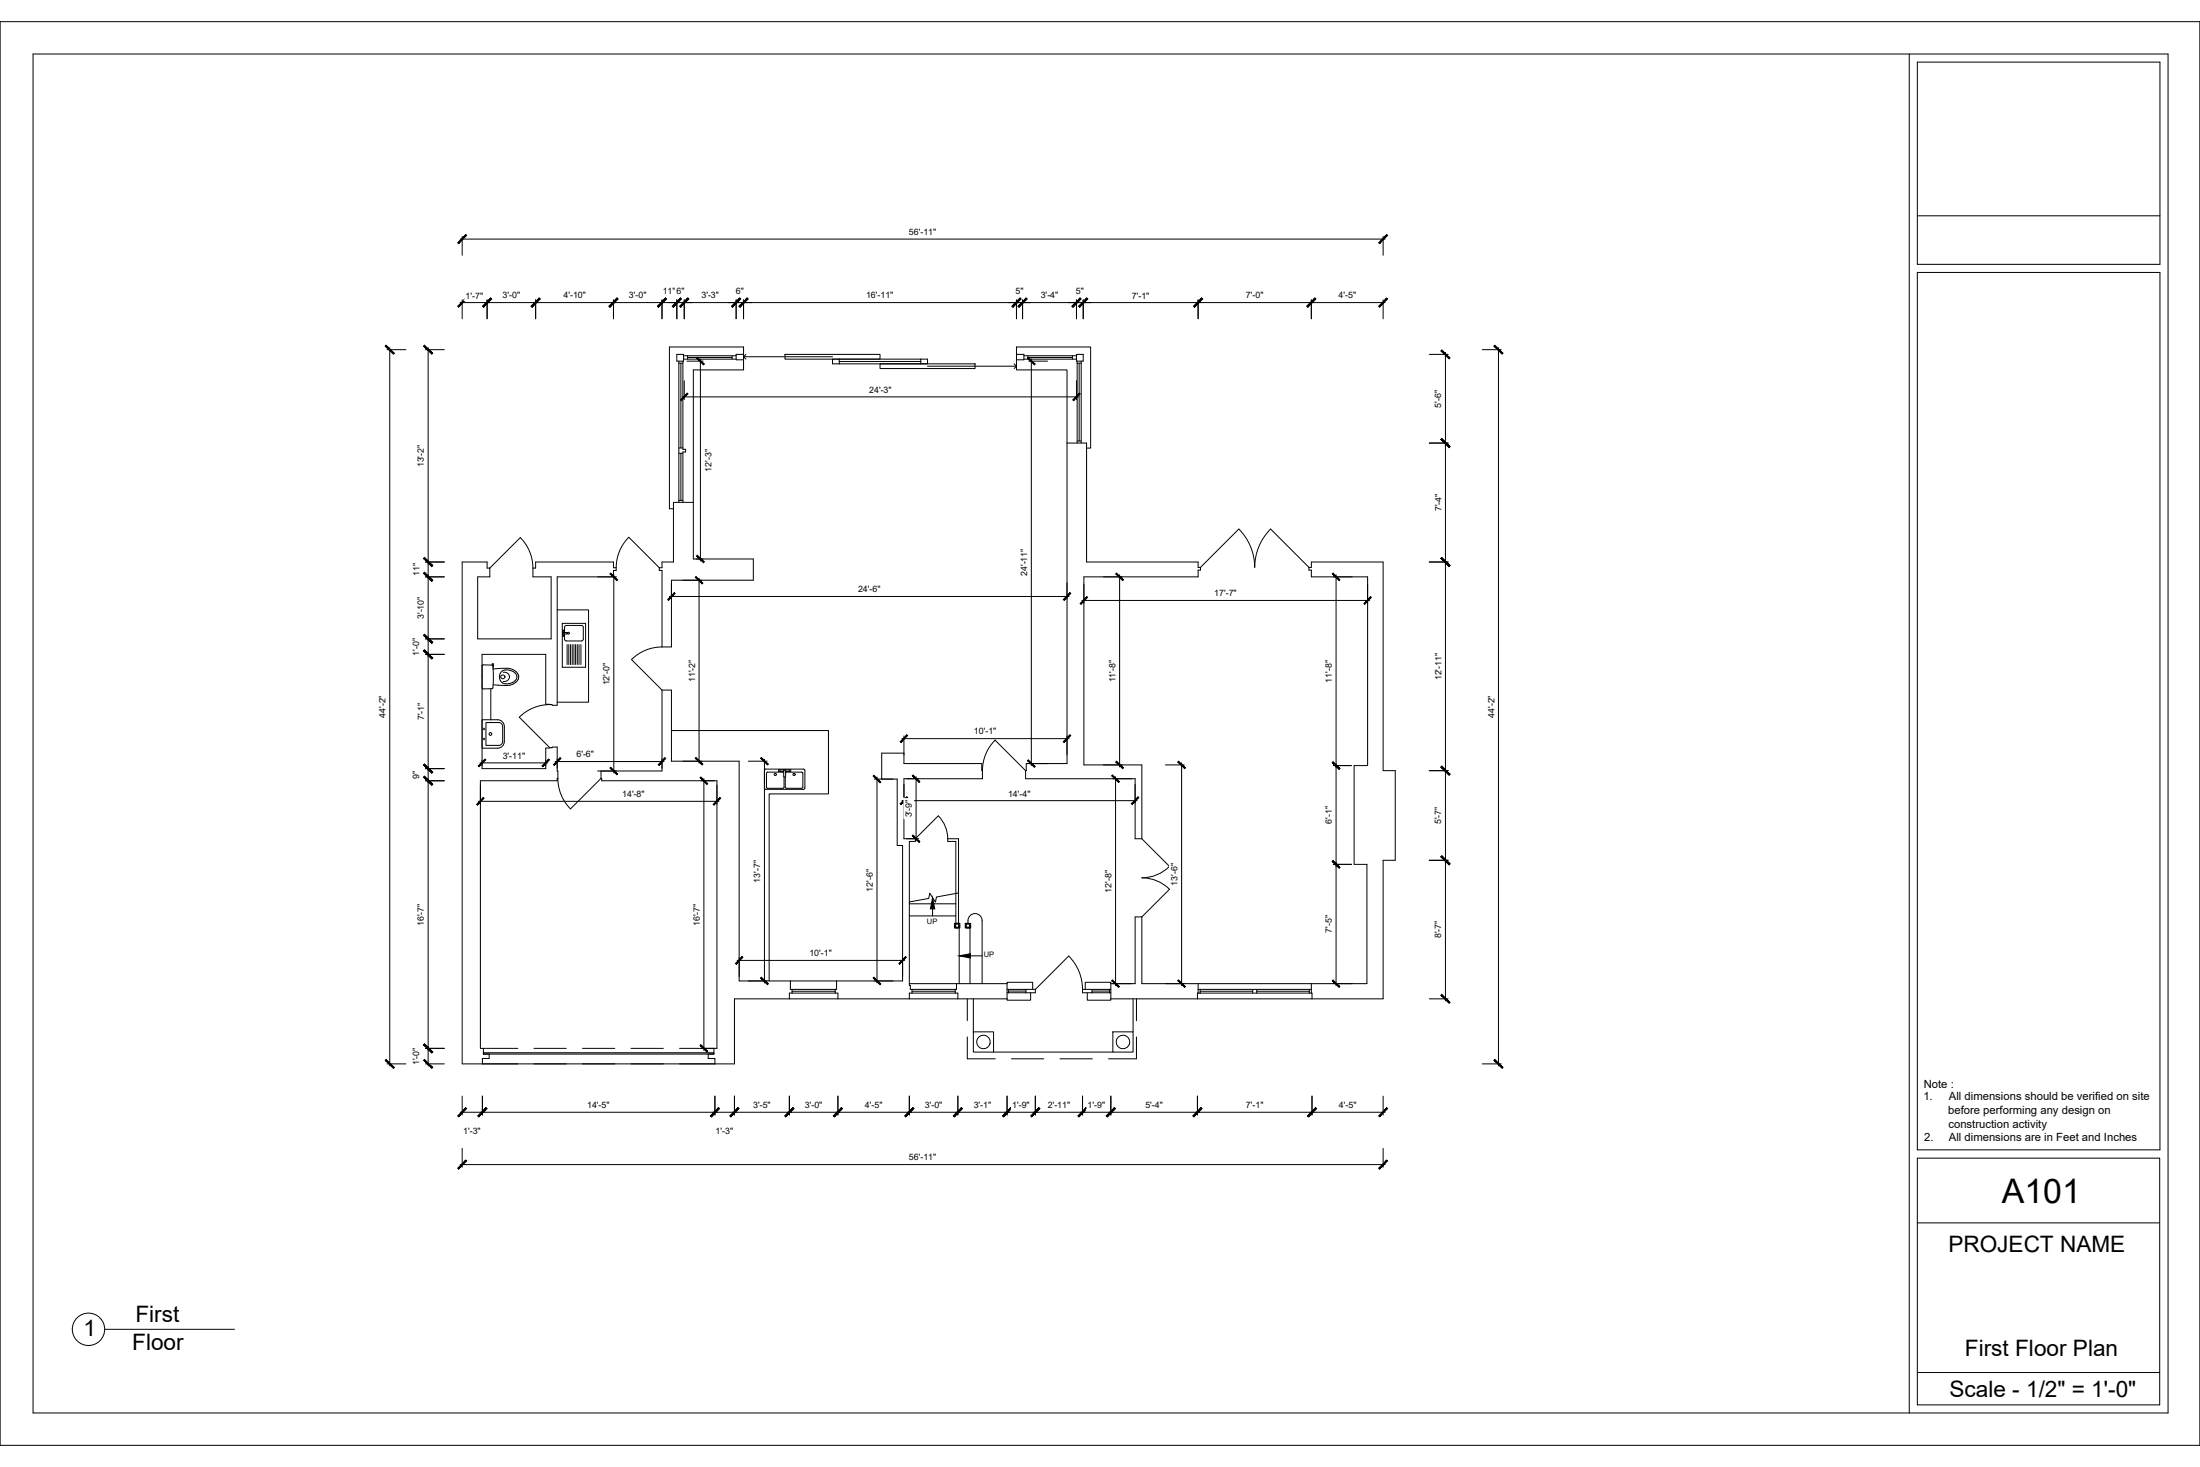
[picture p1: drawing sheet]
<svg xmlns="http://www.w3.org/2000/svg" width="914mm" height="610mm" viewBox="0 0 914 610" stroke-linecap="round" stroke-linejoin="round" font-family="sans-serif">
<!-- layer: A-WALL -->
<g fill="none" stroke="#000" stroke-width=".42">
<path d="M281.3 147.3h2.8v2.8h-2.8zM306 147.3h3v2.2h-3zM422.5 147.3h3.1v2.2h-3.1zM447.4 147.3h2.8v2.8h-2.8zM443.5 184.1h8.1v49.4h46.4v2.3h1v1.1h-1v2.8h-47.5v78.2h24.1v30.6h-2.8v-24.9h-45.5l.3-6.3h16.9zM279.9 208.8h8.3v23.5h24.9v8.8h-34v27.7h-3.9v-31.8h-1.2v-1.1h1.2v-2.4h4.7zM192.1 233.5h10.4v2.6h1.1v3.6h-5.1v25.8h30.6v-25.8h-7.6v-3.6h1.1v-2.6h32.4v2.4h1.1v1.1h-1.1v2.7h-23.4v53.4l-4.8-.4v-20.8h-26.4v47.5h26.4v-8.5l4.8-.5v10h.3v3.1h-.3v.9h-31.9v111.2h1.2v2.4h2.4v1.8h-2.8v2.3h-8.4zM545 233.5h29.9v86.7h5v37.3h-5v57.6h-29.6l-.3-6.4h23.1v-49.5h-5.3v-41.1h5.6v-78.4h-23.4v-2.8h-.9v-1.1h.9zM275.2 286.8h3.9v29.5h28.1v91.3h21.3v3.5h.7v1.6h-1.1v2.4h-22.8v27h-8.2v-2.3h-2.8v-1.8h2.4v-2.4h1.3v-111.2h-47.9v-.9h-.3v-3.1h25.4zM366.5 313h9.2v4.3h32.4l.2 6.3h-32.6v24.9h4.8v1.2h-2.5v59.8h.4v1.6h.7v1.6h-1.1v2.4h-29.7v-2.4h-1.2v-1.6h.6v-3.5h27.4v-56.3h-2.2v-27.6h-6.4zM398.4 371.1v-22.6h-4.5v1.2h3.4v21.6M471.8 381h2.8v27.7h23.4l-.3 6.4h-36v-6.4h10.1z"/>
<path d="M397.6 408.7h21v6.4h-20.5v-2.4h-1.1v-1.6h.6z"/>
<circle cx="408.8" cy="433" r="2.8"/>
<circle cx="466.7" cy="433" r="2.8"/>
</g>
<!-- layer: A-CILL -->
<g fill="none" stroke="#000" stroke-width=".42">
<path d="M309 149.5v4.2h-20.8v55.1M309 147.3v-3.1h-30.8v67.2h1.7M422.5 149.5v4.2h21v30.4M422.5 147.3v-3.1h30.8v42h-1.7M328.1 415.1h20.2M328.5 407.6h19.2M378 415.1h20.1M378 408.7h19.6M418.6 408.7v-.5h10.6v2.9M428.4 412.5v3.1h-9.8v-.5M451.9 412.5v3.1h9.8v-.5M461.7 408.7v-.5h-10.6v2.9"/>
<path d="M497.7 415.1h47.6M498 408.7h47"/>
</g>
<!-- layer: A-GLAZ -->
<g fill="none" stroke="#000" stroke-width=".42">
<path d="M282.2 150.1v58.7M282.2 150.9h1.6M283 150.9v35.2M283.8 150.1v36.6h1.2v1.1h-1.2v21M284.1 147.8h21.9M284.1 149.2h21.9M285.8 147.8v1.4M285.8 148.5h18.5M304.3 147.8v1.4M346 149.2h39.5v2h-39.5zM348.8 149.2v2M348.8 150.2h33.9"/>
<path d="M382.7 149.2v2M425.6 147.8h21.8M425.6 149.2h21.8M427.2 148.5h18.5M427.2 147.8v1.4M445.7 147.8v1.4M447.7 150.9h1.7M447.7 150.1v34M448.5 150.9v32.4M449.4 150.1v34M282.2 186.1h1.6M282.2 188.4h1.6"/>
<path d="M283 188.4v19.5M447.7 183.3h1.7M282.2 207.9h1.6M329.2 411.1h17.9M329.2 412.7h17.9M329.2 411.9h17.9M379.1 411.1h17.9M379.1 412.7h17.9M379.1 411.9h17.9M418.6 411.1h11.7v1.4h-11.7M419.1 411.8h7.3M419.1 411.1v1.4"/>
<path d="M426.4 411.1v1.4M453.9 411.1v1.4M453.9 411.8h7.2M461.1 411.1v1.4M461.7 411.1h-11.8v1.4h11.8M498 411.1h47M498 412.7h47M498.8 411.9h21.9M498.8 411.1v1.6M520.7 411.1v1.6M522.4 411.9h21.8M522.4 411.1v1.6"/>
<path d="M544.2 411.1v1.6"/>
</g>
<!-- layer: P-SANR-FIXT -->
<g fill="none" stroke="#000" stroke-width=".42">
<path d="M233.7 259h9.7v18.3h-9.7zM204.7 276.4l-.1-.5 .4-.1 .2 1-.3 .5M204.9 276.7a.94 .94 0 0 0 .2 1.2 .94 .94 0 0 0 1.2 0l.9-.1M204.9 276.7l-.5-.3-3.6-.1-.4 .2v9.4l.2 .3 4.2-.2 .2-8M207.2 277.8a9.2 9.2 0 0 1 7 1.1 2.95 2.95 0 0 1 1.3 2.9 2.95 2.95 0 0 1-2.2 2.4M208 279.7l-.4 1.6 .4 1.5M209.1 279.4a2.12 2.12 0 0 1 2.7 1.9M213.2 279a3.9 3.9 0 0 0-5.2 .7M213.2 279a2.36 2.36 0 0 1 1.7 2.3 2.36 2.36 0 0 1-1.7 2.2M233.9 264h.6M233.9 262.3h.6M234.2 262.9l1.4-.1 .1 .6h-1.5z"/>
<path d="M234.5 262.8v-.9h-.5v2.4h.5v-.9M234.7 260.7v2.1M235.6 263.4h.1M235.7 267.9v8.3M236.4 267.9v8.3M237.1 267.9v8.3M237.8 267.9v8.3M238.5 267.9v8.3M239.2 267.9v8.3M239.9 267.9v8.3M240.7 267.9v8.3M241.5 267.9v8.3"/>
<path d="M242.4 260.7v4.9l-.4 .7h-6.9l-.4-.7v-2.2M242.4 260.7l-.2-.6-.5-.2h-6.3l-.5 .2-.2 .6M200.4 299.1l7.1 .1 1.5 .9 .6 1.8v6.2l-.3 1.2-.7 1-1.8 .6h-6.4zM208 282.8a3.8 3.8 0 0 0 5.2 .7M211.8 281.2v.1M211.8 281.2a2.12 2.12 0 0 1-2.7 2M213.3 284.2a17.2 17.2 0 0 1-8.3 .3M200.8 302.9h.8M200.8 307.1h.8M201.2 302.5v.8M201.2 306.7v.8M207.3 300.2l.8 .3 .8 .9-.2 7.5-.6 .6-.8 .2h-5.3v-9.5h5.3"/>
<path d="M324.2 319.9v.6M328 319.9v.6M325.7 321l-6.9-.1-.2 .5v5.9l.5 .3 6.5-.1 .3-.4v-4.2M325.7 320h.8v2.6l-.4 .4-.4-.4zM325.7 320.5h-2.1v-.6h5.1v.6h-2.2M326.5 321l6.9-.1 .3 .5-.1 5.9-.4 .3-6.6-.1-.2-.4v-4.2M334.5 320.1l-.5-.5-16 .1-.3 .4v7.3l.6 .6h15.7l.5-.6M334.5 320.1v7.3"/>
<circle cx="236.3" cy="263.1" r=".39"/>
<circle cx="209" cy="281.3" r=".85"/>
<circle cx="203.8" cy="305" r=".58"/>
<circle cx="322.2" cy="321.8" r=".46"/>
<circle cx="330.1" cy="321.8" r=".46"/>
</g>
<!-- layer: A-DOOR -->
<g fill="none" stroke="#000" stroke-width=".42">
<path d="M309 148.3h37M309 148.3l1 .9M310 147.3l-1 1M326.3 147.3h39.5v1.9h-39.5zM365.8 151.2h39.5v2h-39.5zM385.5 152.2h37M421.5 151.2l1 1M422.5 152.2l-1 1M528.1 219.8a22.5 22.5 0 0 0-6.6 16 22.5 22.5 0 0 0-6.6-16l-15.9 16M528.1 219.8l16 16M221.5 236.1a17.9 17.9 0 0 0-5.3-12.7l-12.6 12.7M256.1 235.9a17.9 17.9 0 0 1 5.3-12.7l12.6 12.7"/>
<path d="M275.2 268.8a17.9 17.9 0 0 0-12.7 5.3l12.7 12.7M228.5 292.8a17.9 17.9 0 0 0-12.7 5.2l12.7 12.7M231.9 323.5a17.9 17.9 0 0 0 5.2 12.6l12.7-12.6M408.3 320.2a17.9 17.9 0 0 1 5.3-12.6l12.7 12.6M393.9 348.5a13.4 13.4 0 0 0-3.9-9.5l-9.5 9.5M474.6 348.5l11.5 11.5a16.3 16.3 0 0 1-11.5 4.8M474.6 364.8a16.3 16.3 0 0 1 11.5 4.7l-11.5 11.5M449.9 411.1a19.6 19.6 0 0 0-5.7-13.8l-13.9 13.8M200.9 437.5h95.8v.5h-95.8z"/>
</g>
<!-- layer: I-FURN-PNLS -->
<path d="M231.6 253.4h13v38.4h-13M279.1 303.6h65.2v26.3h-24.6v77.7" fill="none" stroke="#000" stroke-width=".42"/>
<!-- layer: A-FLOR-OVHD -->
<g fill="none" stroke="#000" stroke-width=".42">
<path d="M402 415.1v9.1M472.4 415.1v9.1M200.9 435.6h14.3M221.9 435.6h13.5M242.1 435.6h13.4M262.3 435.6h13.4M282.4 435.6h14.3M402 430.9v9.1h11.7M420.4 440h13.4M440.6 440h13.4M472.4 430.9v9.1h-11.7M200.5 442.1h14.7"/>
<path d="M221.9 442.1h13.5M242.1 442.1h13.4M262.3 442.1h13.4M282.4 442.1h14.7"/>
</g>
<!-- layer: A-Minor -->
<path d="M204 286.2v12.9M404.6 415.1v13.7M470.9 415.1v13.7M404.6 428.8h8.4v8.4h-8.4zM413 437.2h49.5M462.5 428.8h8.4v8.4h-8.4zM200.5 442.1h96.6" fill="none" stroke="#000" stroke-width=".42"/>
<!-- layer: A-Stair -->
<path d="M378 375.6h19.3M387.6 373v7.6M398.4 371.1l-9.2 1.6-.4 2.2-2.4-3.7-.4 2.1-8.1 1.5M378 380.6h19.3M398.7 385.6v23.1M398.7 397.2h9.5M403.2 385.6v23.1M408.2 382.6a3 3 0 0 0-3.6-2.9 3 3 0 0 0-2.3 4M408.2 382.6v26.1" fill="none" stroke="#000" stroke-width=".42"/>
<!-- layer: Handrail -->
<g fill="none" stroke="#000" stroke-width=".42">
<path d="M397.3 371.3v12.4M398.4 371.1v12.6M396.7 383.7h2.3v1.9h-2.3zM401.2 383.7h2.2v1.9h-2.2z"/>
<circle cx="397.8" cy="384.7" r=".98"/>
<circle cx="397.8" cy="384.7" r=".7"/>
<circle cx="402.3" cy="384.7" r=".98"/>
<circle cx="402.3" cy="384.7" r=".7"/>
</g>
<!-- layer: A-Stair -->
<path d="M387.6 373l.9 4.7h-1.8zM398.7 397.2l4.6-.9v1.8z" fill="#000" stroke="#000" stroke-width=".42"/>
<!-- layer: A-EXST-DIMS -->
<g fill="none" stroke="#000" stroke-width=".42">
<path d="M191.3 99.4h384.4M192.1 98.2v7.9M574.9 98.2v7.9M191.3 125.7h384.4M192.1 124.6v7.9M202.5 124.6v7.9M222.6 124.6v7.9M255 124.6v7.9M275.2 124.6v7.9M281.3 124.6v7.9M284.4 124.6v7.9M306 124.6v7.9"/>
<path d="M309 124.6v7.9M422.5 124.6v7.9M425 124.6v7.9M447.4 124.6v7.9M450.2 124.6v7.9M498 124.6v7.9M545 124.6v7.9M574.9 124.6v7.9M160.9 145.3h7.8M162 144.5v298.4M176.8 145.3h7.9M177.9 144.5v298.4"/>
<path d="M594.1 147.3h7.8M600.8 146.4v269.5M616.1 145.3h7.8M622.8 144.5v298.4M594.1 184.1h7.8M176.8 233.5h7.9M176.8 239.7h7.9M594.1 233.5h7.8M176.8 265.5h7.9M176.8 271.9h7.9M176.8 319.4h7.9M176.8 324.4h7.9"/>
<path d="M594.1 320.2h7.8M594.1 357.5h7.8M594.1 415.1h7.8M176.8 435.6h7.9M160.9 442.1h7.8M176.8 442.1h7.9M192.1 455.5v7.8M200.5 455.5v7.8M297.1 455.5v7.8M305.3 455.5v7.8M328.1 455.5v7.8M348.3 455.5v7.8"/>
<path d="M378 455.5v7.8M398.1 455.5v7.8M418.6 455.5v7.8M430.3 455.5v7.8M449.9 455.5v7.8M461.7 455.5v7.8M497.7 455.5v7.8M545.3 455.5v7.8M574.9 455.5v7.8M616.1 442.1h7.8M191.3 462.2h384.4M192.1 477.2v7.9"/>
<path d="M574.9 477.2v7.9M191.3 483.9h384.4"/>
</g>
<!-- layer: 0 -->
<g fill="#000" stroke="#000" stroke-width=".42">
<path d="M193.6 97.5l-3 3.7 3.4-3.3zM193.6 97.5l-3 3.7-.4-.3z"/>
<path d="M573 100.9l.4 .3 3-3.7zM576.4 97.5l.3 .4-3.3 3.3z"/>
<path d="M193.6 123.9l-3 3.7 3.4-3.4zM193.6 123.9l-3 3.7-.4-.4z"/>
<path d="M204 123.9l-3.4 3.3 .4 .4zM204 123.9l.3 .3-3.3 3.4z"/>
<path d="M204 123.9l-3 3.7 3.3-3.4zM204 123.9l-3 3.7-.4-.4z"/>
<path d="M220.8 127.2l.3 .4 3-3.7zM224.1 123.9l.4 .3-3.4 3.4z"/>
<path d="M224.1 123.9l-3 3.7 3.4-3.4zM224.1 123.9l-3 3.7-.3-.4z"/>
<path d="M253.1 127.2l.4 .4 3-3.7zM256.5 123.9l.3 .3-3.3 3.4z"/>
<path d="M256.5 123.9l-3 3.7 3.3-3.4zM256.5 123.9l-3 3.7-.4-.4z"/>
<path d="M273.3 127.2l.4 .4 3-3.7zM276.7 123.9l.3 .3-3.3 3.4z"/>
<path d="M276.7 123.9l-3 3.7 3.3-3.4zM276.7 123.9l-3 3.7-.4-.4z"/>
<path d="M282.8 123.9l-3.3 3.3 .3 .4zM282.8 123.9l.4 .3-3.4 3.4z"/>
<path d="M282.8 123.9l-3.3 3.3 .3 .4zM282.8 123.9l.4 .3-3.4 3.4z"/>
<path d="M285.9 123.9l-3 3.7 3.4-3.4zM285.9 123.9l-3 3.7-.4-.4z"/>
<path d="M285.9 123.9l-3 3.7 3.4-3.4zM285.9 123.9l-3 3.7-.4-.4z"/>
<path d="M307.5 123.9l-3.4 3.3 .4 .4zM307.5 123.9l.3 .3-3.3 3.4z"/>
<path d="M307.5 123.9l-3.4 3.3 .4 .4zM307.5 123.9l.3 .3-3.3 3.4z"/>
<path d="M310.5 123.9l-3 3.7 3.4-3.4zM310.5 123.9l-3 3.7-.3-.4z"/>
<path d="M310.5 123.9l-3 3.7 3.4-3.4zM310.5 123.9l-3 3.7-.3-.4z"/>
<path d="M424 123.9l-3.4 3.3 .4 .4zM424 123.9l.3 .3-3.3 3.4z"/>
<path d="M424 123.9l-3.4 3.3 .4 .4zM424 123.9l.3 .3-3.3 3.4z"/>
<path d="M426.5 123.9l-3 3.7 3.4-3.4zM426.5 123.9l-3 3.7-.3-.4z"/>
<path d="M426.5 123.9l-3 3.7 3.4-3.4zM426.5 123.9l-3 3.7-.3-.4z"/>
<path d="M448.9 123.9l-3.3 3.3 .3 .4zM448.9 123.9l.4 .3-3.4 3.4z"/>
<path d="M448.9 123.9l-3.3 3.3 .3 .4zM448.9 123.9l.4 .3-3.4 3.4z"/>
<path d="M451.7 123.9l-3 3.7 3.4-3.4zM451.7 123.9l-3 3.7-.3-.4z"/>
<path d="M451.7 123.9l-3 3.7 3.4-3.4zM451.7 123.9l-3 3.7-.3-.4z"/>
<path d="M499.5 123.9l-3.4 3.3 .4 .4zM499.5 123.9l.3 .3-3.3 3.4z"/>
<path d="M499.5 123.9l-3 3.7 3.3-3.4zM499.5 123.9l-3 3.7-.4-.4z"/>
<path d="M543.2 127.2l.3 .4 3-3.7zM546.5 123.9l.4 .3-3.4 3.4z"/>
<path d="M546.5 123.9l-3 3.7 3.4-3.4zM543.2 127.2l3.3-3.3-3 3.7z"/>
<path d="M573 127.2l.4 .4 3-3.7zM576.4 123.9l.3 .3-3.3 3.4z"/>
<path d="M160.1 143.8l3.4 3.4 .3-.4zM160.1 143.8l.4-.3 3.3 3.3z"/>
<path d="M176.1 143.8l3.4 3.4 .3-.4zM176.1 143.8l.3-.3 3.4 3.3z"/>
<path d="M289.6 148.8l2.8 2.8 .3-.3zM289.9 148.5l2.8 2.8-3.1-2.5z"/>
<path d="M427.1 148.8l2.8 2.8 .3-.3zM427.1 148.8l.3-.3 2.8 2.8z"/>
<path d="M598.9 145.8l3.4 3.3 .3-.3zM598.9 145.8l.4-.4 3.3 3.4z"/>
<path d="M621 143.8l3.3 3.4 .4-.4zM621 143.8l.3-.3 3.4 3.3z"/>
<path d="M285.6 163.4l-2.5 3.1 2.8-2.8zM282.9 166.2l2.7-2.8-2.5 3.1z"/>
<path d="M445.9 166.2l.3 .3 2.5-3.1zM448.7 163.4l.3 .3-2.8 2.8z"/>
<path d="M599.3 182.2l-.4 .4 3.7 3zM598.9 182.6l3.7 3-.3 .4z"/>
<path d="M598.9 182.6l3.4 3.4 .3-.4zM598.9 182.6l.4-.4 3.3 3.4z"/>
<path d="M176.4 231.7l-.3 .3 3.7 3zM176.1 232l3.7 3-.3 .4z"/>
<path d="M176.4 237.8l-.3 .4 3.7 3zM176.1 238.2l3.7 3-.3 .4z"/>
<path d="M176.1 232l3.4 3.4 .3-.4zM176.1 232l.3-.3 3.4 3.3z"/>
<path d="M289.9 230.7l-.3 .3 3.1 2.5zM289.6 231l3.1 2.5-.3 .3z"/>
<path d="M598.9 232l3.7 3-3.3-3.3zM598.9 232l3.7 3-.3 .4z"/>
<path d="M598.9 232l3.4 3.4 .3-.4zM598.9 232l.4-.3 3.3 3.3z"/>
<path d="M176.1 238.2l3.4 3.4 .3-.4zM176.4 237.8l3.4 3.4-3.7-3z"/>
<path d="M253.6 238.5l2.8 2.8 .3-.3zM253.6 238.5l.3-.3 2.8 2.8z"/>
<path d="M280.3 246.3l-2.5 3.1 2.8-2.8zM280.3 246.3l-2.5 3.1-.3-.3z"/>
<path d="M289 239.9l2.8 2.8 .3-.3zM289 239.9l.3-.3 2.8 2.8z"/>
<path d="M441.9 249.1l.3 .3 2.6-3.1zM444.8 246.3l.3 .3-2.9 2.8z"/>
<path d="M451.7 248l-2.4 3.1 2.7-2.8zM451.7 248l-2.4 3.1-.3-.3z"/>
<path d="M463.8 238.5l2.8 2.8 .3-.3zM463.8 238.5l.3-.3 2.8 2.8z"/>
<path d="M553.8 238.5l2.8 2.8 .3-.3zM553.8 238.5l.3-.3 2.8 2.8z"/>
<path d="M566.9 250.8l.3 .3 2.5-3.1zM569.7 248l.3 .3-2.8 2.8z"/>
<path d="M176.4 263.6l-.3 .4 3.7 3zM176.1 264l3.7 3-.3 .3z"/>
<path d="M176.1 270.4l3.7 3-3.4-3.3zM176.1 270.4l3.7 3-.3 .4z"/>
<path d="M176.1 264l3.4 3.3 .3-.3zM176.4 263.6l3.4 3.4-3.7-3z"/>
<path d="M176.1 270.4l3.4 3.4 .3-.4zM176.1 270.4l.3-.3 3.4 3.3z"/>
<path d="M176.4 317.5l-.3 .4 3.7 3zM176.1 317.9l3.7 3-.3 .4z"/>
<path d="M201.6 315.5l-2.5 3.1 2.8-2.8zM201.6 315.5l-2.5 3.1-.3-.3z"/>
<path d="M228.1 315.5l-2.8 2.8 .3 .3zM228.1 315.5l.3 .3-2.8 2.8z"/>
<path d="M232.8 314.9l-2.5 3.1 2.8-2.8zM232.8 314.9l-2.5 3.1-.3-.3z"/>
<path d="M253.9 318.8l-.3 .3 3.1 2.5zM253.6 319.1l3.1 2.5-.3 .3z"/>
<path d="M273.6 317.7l.3 .3 2.5-3.1zM276.4 314.9l.3 .3-2.8 2.8z"/>
<path d="M289 315.1l3.1 2.5-2.8-2.8zM289 315.1l3.1 2.5-.3 .3z"/>
<path d="M316.2 315.1l2.8 2.8 .3-.3zM316.2 315.1l.3-.3 2.8 2.8z"/>
<path d="M377 305.4l-2.5 3.1 2.8-2.8zM377 305.4l-2.5 3.1-.3-.3z"/>
<path d="M427.4 315.8l-.3 .3 3.1 2.4zM427.1 316.1l3.1 2.4-.3 .3z"/>
<path d="M441.9 308.2l.3 .3 2.6-3.1zM444.8 305.4l.3 .3-2.9 2.8z"/>
<path d="M464.1 316.3l-.3 .3 3.1 2.5zM463.8 316.6l3.1 2.5-.3 .3z"/>
<path d="M489.6 316.6l2.8 2.8 .3-.3zM489.6 316.6l.3-.3 2.8 2.8z"/>
<path d="M554.1 316.6l-.3 .3 3.1 2.5zM553.8 316.9l3.1 2.5-.3 .3z"/>
<path d="M553.8 316.9l2.8 2.8 .3-.3zM553.8 316.9l.3-.3 2.8 2.8z"/>
<path d="M599.3 318.4l-.4 .3 3.7 3zM598.9 318.7l3.7 3-.3 .4z"/>
<path d="M176.4 322.6l-.3 .3 3.7 3zM176.1 322.9l3.7 3-.3 .4z"/>
<path d="M176.1 317.9l3.4 3.4 .3-.4zM176.1 317.9l.3-.4 3.4 3.4z"/>
<path d="M176.1 322.9l3.4 3.4 .3-.4zM176.4 322.6l3.4 3.3-3.7-3z"/>
<path d="M200.9 331.4l-2.5 3.1 2.8-2.8zM198.1 334.2l2.8-2.8-2.5 3.1z"/>
<path d="M291 323.2l2.8 2.8 .3-.3zM291.3 322.9l2.8 2.8-3.1-2.5z"/>
<path d="M296.4 334.2l.3 .3 2.5-3.1zM299.2 331.4l.3 .3-2.8 2.8z"/>
<path d="M363 322.5l2.8 2.8 .3-.3zM363.3 322.2l2.8 2.8-3.1-2.5z"/>
<path d="M377 331.2l-2.5 3.1 2.8-2.9zM377 331.2l-2.5 3.1-.3-.3z"/>
<path d="M379.2 322.3l2.8 2.9 .3-.3zM379.2 322.3l.3-.2 2.8 2.8z"/>
<path d="M462.1 322.3l2.8 2.9 .3-.3zM462.1 322.3l.3-.2 2.8 2.8z"/>
<path d="M470.2 334l.3 .3 2.5-3.1zM473 331.2l.3 .2-2.8 2.9z"/>
<path d="M598.9 318.7l3.4 3.4 .3-.4zM598.9 318.7l.4-.3 3.3 3.3z"/>
<path d="M379.5 347l-.3 .3 3.1 2.5zM379.2 347.3l3.1 2.5-.3 .3z"/>
<path d="M554.1 357.6l-.3 .3 3.1 2.5zM553.8 357.9l3.1 2.5-.3 .3z"/>
<path d="M599.3 355.6l-.4 .4 3.7 3zM598.9 356l3.7 3-.3 .4z"/>
<path d="M598.9 356l3.4 3.4 .3-.4zM598.9 356l.4-.4 3.3 3.4z"/>
<path d="M553.8 357.9l2.8 2.8 .3-.3zM553.8 357.9l.3-.3 2.8 2.8z"/>
<path d="M308.5 397.5l-2.5 3.1 2.8-2.8zM308.5 397.5l-2.5 3.1-.3-.3z"/>
<path d="M316.5 406.1l-.3 .3 3.1 2.5zM316.2 406.4l3.1 2.5-.3 .3z"/>
<path d="M363.3 406.1l-.3 .3 3.1 2.5zM363 406.4l3.1 2.5-.3 .3z"/>
<path d="M376.4 397.5l-2.8 2.8 .3 .3zM376.4 397.5l.3 .3-2.8 2.8z"/>
<path d="M462.4 407.2l-.3 .3 3.1 2.5zM462.1 407.5l3.1 2.5-.3 .3z"/>
<path d="M489.6 407.5l3.1 2.5-2.8-2.8zM489.6 407.5l3.1 2.5-.3 .3z"/>
<path d="M554.1 407.2l-.3 .3 3.1 2.5zM553.8 407.5l3.1 2.5-.3 .3z"/>
<path d="M599.3 413.2l-.4 .4 3.7 3zM598.9 413.6l3.7 3-.3 .3z"/>
<path d="M176.4 433.8l-.3 .3 3.7 3zM176.1 434.1l3.7 3-.3 .4z"/>
<path d="M176.1 434.1l3.4 3.4 .3-.4zM176.1 434.1l.3-.3 3.4 3.3z"/>
<path d="M291.3 434.1l-.3 .3 3.1 2.5zM291 434.4l3.1 2.5-.3 .3z"/>
<path d="M160.5 440.2l-.4 .4 3.7 3zM160.1 440.6l3.7 3-.3 .3z"/>
<path d="M176.4 440.2l-.3 .4 3.7 3zM176.1 440.6l3.7 3-.3 .3z"/>
<path d="M621.3 440.2l-.3 .4 3.7 3zM621 440.6l3.7 3-.4 .3z"/>
<path d="M193.6 460.3l-3 3.8 3.4-3.4zM193.6 460.3l-3 3.8-.4-.4z"/>
<path d="M198.6 463.7l.4 .4 3-3.8zM202 460.3l.4 .4-3.4 3.4z"/>
<path d="M202 460.3l-3 3.8 3.4-3.4zM202 460.3l-3 3.8-.4-.4z"/>
<path d="M298.6 460.3l-3.3 3.4 .3 .4zM298.6 460.3l.4 .4-3.4 3.4z"/>
<path d="M298.6 460.3l-3 3.8 3.4-3.4zM298.6 460.3l-3 3.8-.3-.4z"/>
<path d="M303.4 463.7l.4 .4 3-3.8zM306.8 460.3l.3 .4-3.3 3.4z"/>
<path d="M306.8 460.3l-3 3.8 3.3-3.4zM306.8 460.3l-3 3.8-.4-.4z"/>
<path d="M326.2 463.7l.4 .4 3-3.8zM329.6 460.3l.4 .4-3.4 3.4z"/>
<path d="M329.6 460.3l-3 3.8 3.4-3.4zM329.6 460.3l-3 3.8-.4-.4z"/>
<path d="M349.8 460.3l-3.4 3.4 .4 .4zM349.8 460.3l.3 .4-3.3 3.4z"/>
<path d="M349.8 460.3l-3 3.8 3.3-3.4zM349.8 460.3l-3 3.8-.4-.4z"/>
<path d="M376.1 463.7l.3 .4 3.1-3.8zM379.5 460.3l.3 .4-3.4 3.4z"/>
<path d="M379.5 460.3l-3.1 3.8 3.4-3.4zM379.5 460.3l-3.1 3.8-.3-.4z"/>
<path d="M396.3 463.7l.3 .4 3-3.8zM399.6 460.3l.4 .4-3.4 3.4z"/>
<path d="M399.6 460.3l-3 3.8 3.4-3.4zM399.6 460.3l-3 3.8-.3-.4z"/>
<path d="M416.7 463.7l.4 .4 3-3.8zM420.1 460.3l.3 .4-3.3 3.4z"/>
<path d="M420.1 460.3l-3 3.8 3.3-3.4zM420.1 460.3l-3 3.8-.4-.4z"/>
<path d="M431.8 460.3l-3.3 3.4 .3 .4zM431.8 460.3l.4 .4-3.4 3.4z"/>
<path d="M431.8 460.3l-3 3.8 3.4-3.4zM431.8 460.3l-3 3.8-.3-.4z"/>
<path d="M451.4 460.3l-3.3 3.4 .3 .4zM451.4 460.3l.4 .4-3.4 3.4z"/>
<path d="M451.4 460.3l-3 3.8 3.4-3.4zM451.4 460.3l-3 3.8-.3-.4z"/>
<path d="M463.2 460.3l-3.4 3.4 .4 .4zM463.2 460.3l.4 .4-3.4 3.4z"/>
<path d="M463.2 460.3l-3 3.8 3.4-3.4zM463.2 460.3l-3 3.8-.4-.4z"/>
<path d="M495.8 463.7l.4 .4 3-3.8zM499.2 460.3l.4 .4-3.4 3.4z"/>
<path d="M499.2 460.3l-3 3.8 3.4-3.4zM499.2 460.3l-3 3.8-.4-.4z"/>
<path d="M546.8 460.3l-3.3 3.4 .3 .4zM546.8 460.3l.4 .4-3.4 3.4z"/>
<path d="M546.8 460.3l-3 3.8 3.4-3.4zM546.8 460.3l-3 3.8-.3-.4z"/>
<path d="M573 463.7l.4 .4 3-3.8zM576.4 460.3l.3 .4-3.3 3.4z"/>
<path d="M193.6 482.1l-3 3.7 3.4-3.4zM190.2 485.4l3.4-3.3-3 3.7z"/>
<path d="M573 485.4l.4 .4 3-3.7zM576.4 482.1l.3 .3-3.3 3.4z"/>
</g>
<!-- layer: A-EXST-DIMS -->
<g fill="#fff" stroke="#fff" stroke-width=".42">
<path d="M377.3 94.3v4l12.4-4zM377.3 98.3l12.4-4v4z"/>
<path d="M617.8 288.5v10.4h4zM617.8 288.5h4v10.4z"/>
<path d="M377.3 478.9v4l12.4-4zM377.3 482.9l12.4-4v4z"/>
<path d="M157 288.5v10.4h4zM157 288.5h4v10.4z"/>
<path d="M172.9 184.4v10.1h4zM172.9 184.4h4v10.1z"/>
<path d="M171 233.6v6.1h4zM171 233.6h4v6.1z"/>
<path d="M172.9 247.4v10.4h4zM172.9 247.4h4v10.4z"/>
<path d="M171 264.7v8h4zM171 264.7h4v8z"/>
<path d="M173 291.5v8.3h3.9zM173 291.5h3.9v8.3z"/>
<path d="M171 319.8v4.3h4zM171 319.8h4v4.3z"/>
<path d="M172.9 375v10.1h4zM172.9 375h4v10.1z"/>
<path d="M171 434.8v8.1h4zM171 434.8h4v8.1z"/>
<path d="M193.3 120.8v3.9l8-3.9zM193.3 124.7l8-3.9v3.9z"/>
<path d="M208.4 120.7v4l8.3-4zM208.4 124.7l8.3-4v4z"/>
<path d="M233.6 120.7v4l10.4-4zM233.6 124.7l10.4-4v4z"/>
<path d="M260.9 120.7v4l8.3-4zM260.9 124.7l8.3-4v4z"/>
<path d="M275.2 118.8v4l6.1-4zM275.2 122.8l6.1-4v4z"/>
<path d="M280.7 118.8v4l4.3-4zM280.7 122.8l4.3-4v4z"/>
<path d="M291 120.7v4l8.3-4zM291 124.7l8.3-4v4z"/>
<path d="M305.3 118.8v4l4.4-4zM305.3 122.8l4.4-4v4z"/>
<path d="M359.7 120.7v4l12.1-4zM359.7 124.7l12.1-4v4z"/>
<path d="M421.6 118.8v4l4.3-4zM421.6 122.8l4.3-4v4z"/>
<path d="M432.1 120.7v4l8.3-4zM432.1 124.7l8.3-4v4z"/>
<path d="M446.7 118.8v4l4.3-4zM446.7 122.8l4.3-4v4z"/>
<path d="M470 120.8v3.9l8.2-3.9zM470 124.7l8.2-3.9v3.9z"/>
<path d="M517.4 120.7v4l8.2-4zM517.4 124.7l8.2-4v4z"/>
<path d="M555.8 120.7v4l8.4-4zM555.8 124.7l8.4-4v4z"/>
<path d="M192.3 467.9v4l8-4zM192.3 471.9l8-4v4z"/>
<path d="M243.8 457.2v4l10.1-4zM243.8 461.2l10.1-4v4z"/>
<path d="M297.2 467.9v4l8-4zM297.2 471.9l8-4v4z"/>
<path d="M312.5 457.2v4l8.3-4zM312.5 461.2l8.3-4v4z"/>
<path d="M334 457.2v4l8.3-4zM334 461.2l8.3-4v4z"/>
<path d="M358.9 457.2v4l8.4-4zM358.9 461.2l8.4-4v4z"/>
<path d="M383.9 457.2v4l8.3-4zM383.9 461.2l8.3-4v4z"/>
<path d="M404.2 457.2v4l8.3-4zM404.2 461.2l8.3-4v4z"/>
<path d="M420.4 457.2v4l8.1-4zM420.4 461.2l8.1-4v4z"/>
<path d="M434.9 457.2v4l10.4-4zM434.9 461.2l10.4-4v4z"/>
<path d="M451.8 457.2v4l8-4zM451.8 461.2l8-4v4z"/>
<path d="M475.6 457.2v4l8.2-4zM475.6 461.2l8.2-4v4z"/>
<path d="M517.4 457.2v4l8.2-4zM517.4 461.2l8.2-4v4z"/>
<path d="M555.9 457.2v4l8.4-4zM555.9 461.2l8.4-4v4z"/>
<path d="M595.8 382.1v8.3h4zM595.8 382.1h4v8.3z"/>
<path d="M595.8 334.7v8.3h4zM595.8 334.7h4v8.3z"/>
<path d="M595.8 270.8v12.2h4zM595.8 270.8h4v12.2z"/>
<path d="M595.8 204.7v8.3h4zM595.8 204.7h4v8.3z"/>
<path d="M595.8 161.5v8.3h4zM595.8 161.5h4v8.3z"/>
</g>
<!-- layer: A-INT-DIMS -->
<g fill="none" stroke="#000" stroke-width=".42">
<path d="M284.4 158.2v7.8M285.5 150.1h6.7M291.1 149.2v83.9M427.5 150.1h7.9M428.7 149.2v168.9M447.4 158.2v7.8M283.6 164.9h164.7M248.4 239.7h7.8M255.1 238.9v82.3M289.3 232.3h2.9M458.6 239.7h7.9M465.3 238.9v79.8"/>
<path d="M554.2 239.7h7.8M555.3 238.9v170.7M278.2 247.9h166.1M279.1 242.2v6.8M283.8 241.1h7.9M290.6 240.3v76.9M443.5 242.2v6.8M449.7 249.5h119.6M450.5 242.8v7.8M568.4 242.8v7.8M199.5 317h28.2M200.4 315.9v2.4"/>
<path d="M226.8 315.9v2.4M230.7 316.5h45.3M231.6 315.3v4M275.2 315.3v4M283.8 316.3h7.9M311 316.3h7.8M317.7 315.5v93M374.9 306.9h69.4M375.7 305.8v7.9M427.5 317.3h7.9M443.5 305.8v7.9M458.6 317.9h7.9"/>
<path d="M484.4 317.9h7.8M491.1 317v92.6M554.2 318.1h7.5M198.8 333h100M199.7 326.3v7.8M248.4 320.4h7.8M291.4 324.4h5.5M292.6 323.6v112.9M298 326.3v7.8M363.4 323.7h7.8M364.5 322.9v85.6M374.9 332.7h97.7"/>
<path d="M375.7 326v7.8M376.8 323.6h5.1M380.8 322.8v26.6M462.5 323.6h7.9M463.7 322.8v86.8M471.8 326v7.8M376.8 348.5h5.1M554.2 359.2h7.5M306.4 399.1h69.6M307.2 398v7.8M375.1 398v7.8M311 407.6h7.8"/>
<path d="M363.4 407.6h7.8M462.5 408.7h7.9M484.4 408.7h7.8M554.2 408.7h7.8M291.4 435.6h5.5"/>
</g>
<g fill="#fff" stroke="#fff" stroke-width=".42">
<path d="M208.4 312v4l10.4-4zM208.4 316l10.4-4v4z"/>
<path d="M239.1 311.4v4l8.3-4zM239.1 315.4l8.3-4v4z"/>
<path d="M250.1 275v10.1h4zM250.1 275h4v10.1z"/>
<path d="M285.6 273.7v10.1h3.9zM285.6 273.7h3.9v10.1z"/>
<path d="M292.5 186.1v10.1h4zM292.5 186.1h4v10.1z"/>
<path d="M360.7 159.9v4l10.4-4zM360.7 163.9l10.4-4v4z"/>
<path d="M460.3 273.7v10.1h4zM460.3 273.7h4v10.1z"/>
<path d="M504.4 244.5v4l10.1-4zM504.4 248.5l10.1-4v4z"/>
<path d="M423.7 227.5v12.4h3.9zM423.7 227.5h3.9v12.4z"/>
<path d="M458.6 361.1v10.1h4zM458.6 361.1h4v10.1z"/>
<path d="M418.7 327.7v4l10.1-4zM418.7 331.7l10.1-4v4z"/>
<path d="M359.5 360.6v10.1h4zM359.5 360.6h4v10.1z"/>
<path d="M336.1 394.1v4l10.1-4zM336.1 398.1l10.1-4v4z"/>
<path d="M375.7 331.9v8.3h4zM375.7 331.9h4v8.3z"/>
<path d="M312.7 356.9v10.1h4zM312.7 356.9h4v10.1z"/>
<path d="M404.6 301.9v4l10-4zM404.6 305.9l10-4v4z"/>
<path d="M258.3 327.9v4l10.1-4zM258.3 331.9l10.1-4v4z"/>
<path d="M486.1 358.3v10.1h4zM486.1 358.3h4v10.1z"/>
<path d="M550.3 273.9v10.1h4zM550.3 273.9h4v10.1z"/>
<path d="M550.3 334.5v8.3h4zM550.3 334.5h4v8.3z"/>
<path d="M550.3 379.8v8.3h4zM550.3 379.8h4v8.3z"/>
<path d="M287.5 375v10.1h4zM287.5 375h4v10.1z"/>
<path d="M356.1 242.8v4l10.4-4zM356.1 246.8l10.4-4v4z"/>
</g>
<!-- layer: G-ANNO-TTLB -->
<g fill="none" stroke="#000" stroke-width=".42">
<path d="M43.5 552.4h54"/>
<circle cx="36.8" cy="552.4" r="6.7"/>
</g>
<!-- layer: G-ANNO-TTLB-MEDM -->
<path d="M13.7 22.4h887.4v564.8h-887.4zM793.6 22.4v564.8M796.9 25.8h100.9v84h-100.9zM796.9 113.2h100.9v364.6h-100.9zM796.9 481.3h100.7v102.5h-100.7z" fill="none" stroke="#000" stroke-width=".42"/>
<!-- layer: G-ANNO-TTLB-THIN -->
<path d="M.1 9h914.2v591.6h-914.2zM796.9 89.7h100.9M796.9 508.2h100.7M796.9 570.3h100.7" fill="none" stroke="#000" stroke-width=".42"/>
<text font-size="14.1" x="832" y="499.9">A101</text>
<g font-size="9.4">
<text x="809.8" y="520.4">PROJECT NAME</text>
<text x="56.3" y="549.3">First</text>
<text x="34.7" y="555.3">1</text>
<text x="55" y="560.9">Floor</text>
<text x="816.7" y="563.3">First Floor Plan</text>
<text x="810.3" y="580.6">Scale - 1/2&quot; = 1'-0&quot;</text>
</g>
<g font-size="4.7">
<text x="799.6" y="451.9">Note :</text>
<text x="799.4" y="457.3">1.</text>
<text x="810" y="457.3">All dimensions should be verified on site</text>
<text x="809.7" y="462.9">before performing any design on</text>
<text x="809.8" y="468.5">construction activity</text>
<text x="799.8" y="474.2">2.</text>
<text x="810" y="474.2">All dimensions are in Feet and Inches</text>
</g>
<g font-size="3.7">
<text x="377.8" y="97.6">56'-11&quot;</text>
<text x="193.5" y="124">1'-7&quot;</text>
<text x="208.9" y="124">3'-0&quot;</text>
<text x="234.2" y="124">4'-10&quot;</text>
<text x="261.4" y="124">3'-0&quot;</text>
<text x="275.4" y="122.1">11&quot;</text>
<text x="281.2" y="122">6&quot;</text>
<text x="291.5" y="124">3'-3&quot;</text>
<text x="305.8" y="122">6&quot;</text>
<text x="360" y="124">16'-11&quot;</text>
<text x="422.1" y="122">5&quot;</text>
<text x="432.6" y="124">3'-4&quot;</text>
<text x="447.2" y="122">5&quot;</text>
<text x="470.5" y="124">7'-1&quot;</text>
<text x="517.9" y="124">7'-0&quot;</text>
<text x="556.4" y="124">4'-5&quot;</text>
<text x="361.3" y="163.2">24'-3&quot;</text>
<text x="599" y="169.3" transform="rotate(-90 599 169.3)">5'-6&quot;</text>
<text x="176.2" y="194.2" transform="rotate(-90 176.2 194.2)">13'-2&quot;</text>
<text x="295.8" y="196" transform="rotate(-90 295.8 196)">12'-3&quot;</text>
<text x="599.1" y="212.5" transform="rotate(-90 599.1 212.5)">7'-4&quot;</text>
<text x="174.3" y="239.4" transform="rotate(-90 174.3 239.4)">11&quot;</text>
<text x="427" y="239.3" transform="rotate(-90 427 239.3)">24'-11&quot;</text>
<text x="356.6" y="246.1">24'-6&quot;</text>
<text x="504.7" y="247.8">17'-7&quot;</text>
<text x="176.2" y="257.3" transform="rotate(-90 176.2 257.3)">3'-10&quot;</text>
<text x="174.3" y="272.5" transform="rotate(-90 174.3 272.5)">1'-0&quot;</text>
<text x="253.4" y="284.8" transform="rotate(-90 253.4 284.8)">12'-0&quot;</text>
<text x="288.9" y="283.5" transform="rotate(-90 288.9 283.5)">11'-2&quot;</text>
<text x="463.6" y="283.6" transform="rotate(-90 463.6 283.6)">11'-8&quot;</text>
<text x="553.6" y="283.7" transform="rotate(-90 553.6 283.7)">11'-8&quot;</text>
<text x="599.1" y="282.7" transform="rotate(-90 599.1 282.7)">12'-11&quot;</text>
<text x="160.3" y="298.3" transform="rotate(-90 160.3 298.3)">44'-2&quot;</text>
<text x="176.3" y="299.3" transform="rotate(-90 176.3 299.3)">7'-1&quot;</text>
<text x="621.1" y="298.3" transform="rotate(-90 621.1 298.3)">44'-2&quot;</text>
<text x="404.8" y="305.2">10'-1&quot;</text>
<text x="208.9" y="315.3">3'-11&quot;</text>
<text x="239.6" y="314.7">6'-6&quot;</text>
<text x="174.3" y="323.6" transform="rotate(-90 174.3 323.6)">9&quot;</text>
<text x="258.6" y="331.2">14'-8&quot;</text>
<text x="419" y="331">14'-4&quot;</text>
<text x="379" y="339.7" transform="rotate(-90 379 339.7)">3'-9&quot;</text>
<text x="553.6" y="342.3" transform="rotate(-90 553.6 342.3)">6'-1&quot;</text>
<text x="599" y="342.5" transform="rotate(-90 599 342.5)">5'-7&quot;</text>
<text x="316" y="366.8" transform="rotate(-90 316 366.8)">13'-7&quot;</text>
<text x="362.8" y="370.5" transform="rotate(-90 362.8 370.5)">12'-6&quot;</text>
<text x="461.9" y="371" transform="rotate(-90 461.9 371)">12'-8&quot;</text>
<text x="489.4" y="368.1" transform="rotate(-90 489.4 368.1)">13'-6&quot;</text>
<text x="176.2" y="384.8" transform="rotate(-90 176.2 384.8)">16'-7&quot;</text>
<text x="290.8" y="384.8" transform="rotate(-90 290.8 384.8)">16'-7&quot;</text>
<text x="553.6" y="387.6" transform="rotate(-90 553.6 387.6)">7'-5&quot;</text>
<text x="599" y="389.9" transform="rotate(-90 599 389.9)">8'-7&quot;</text>
<text x="336.4" y="397.4">10'-1&quot;</text>
<text x="174.3" y="442.6" transform="rotate(-90 174.3 442.6)">1'-0&quot;</text>
<text x="244" y="460.5">14'-5&quot;</text>
<text x="313" y="460.5">3'-5&quot;</text>
<text x="334.5" y="460.5">3'-0&quot;</text>
<text x="359.5" y="460.5">4'-5&quot;</text>
<text x="384.4" y="460.5">3'-0&quot;</text>
<text x="404.7" y="460.5">3'-1&quot;</text>
<text x="420.7" y="460.5">1'-9&quot;</text>
<text x="435.5" y="460.5">2'-11&quot;</text>
<text x="452.1" y="460.5">1'-9&quot;</text>
<text x="476.1" y="460.5">5'-4&quot;</text>
<text x="517.9" y="460.5">7'-1&quot;</text>
<text x="556.5" y="460.5">4'-5&quot;</text>
<text x="192.5" y="471.1">1'-3&quot;</text>
<text x="297.4" y="471.1">1'-3&quot;</text>
<text x="377.8" y="482.2">56'-11&quot;</text>
</g>
<g font-size="3.1">
<text x="385.3" y="383.9">UP</text>
<text x="408.9" y="397.8">UP</text>
</g>
</svg>
